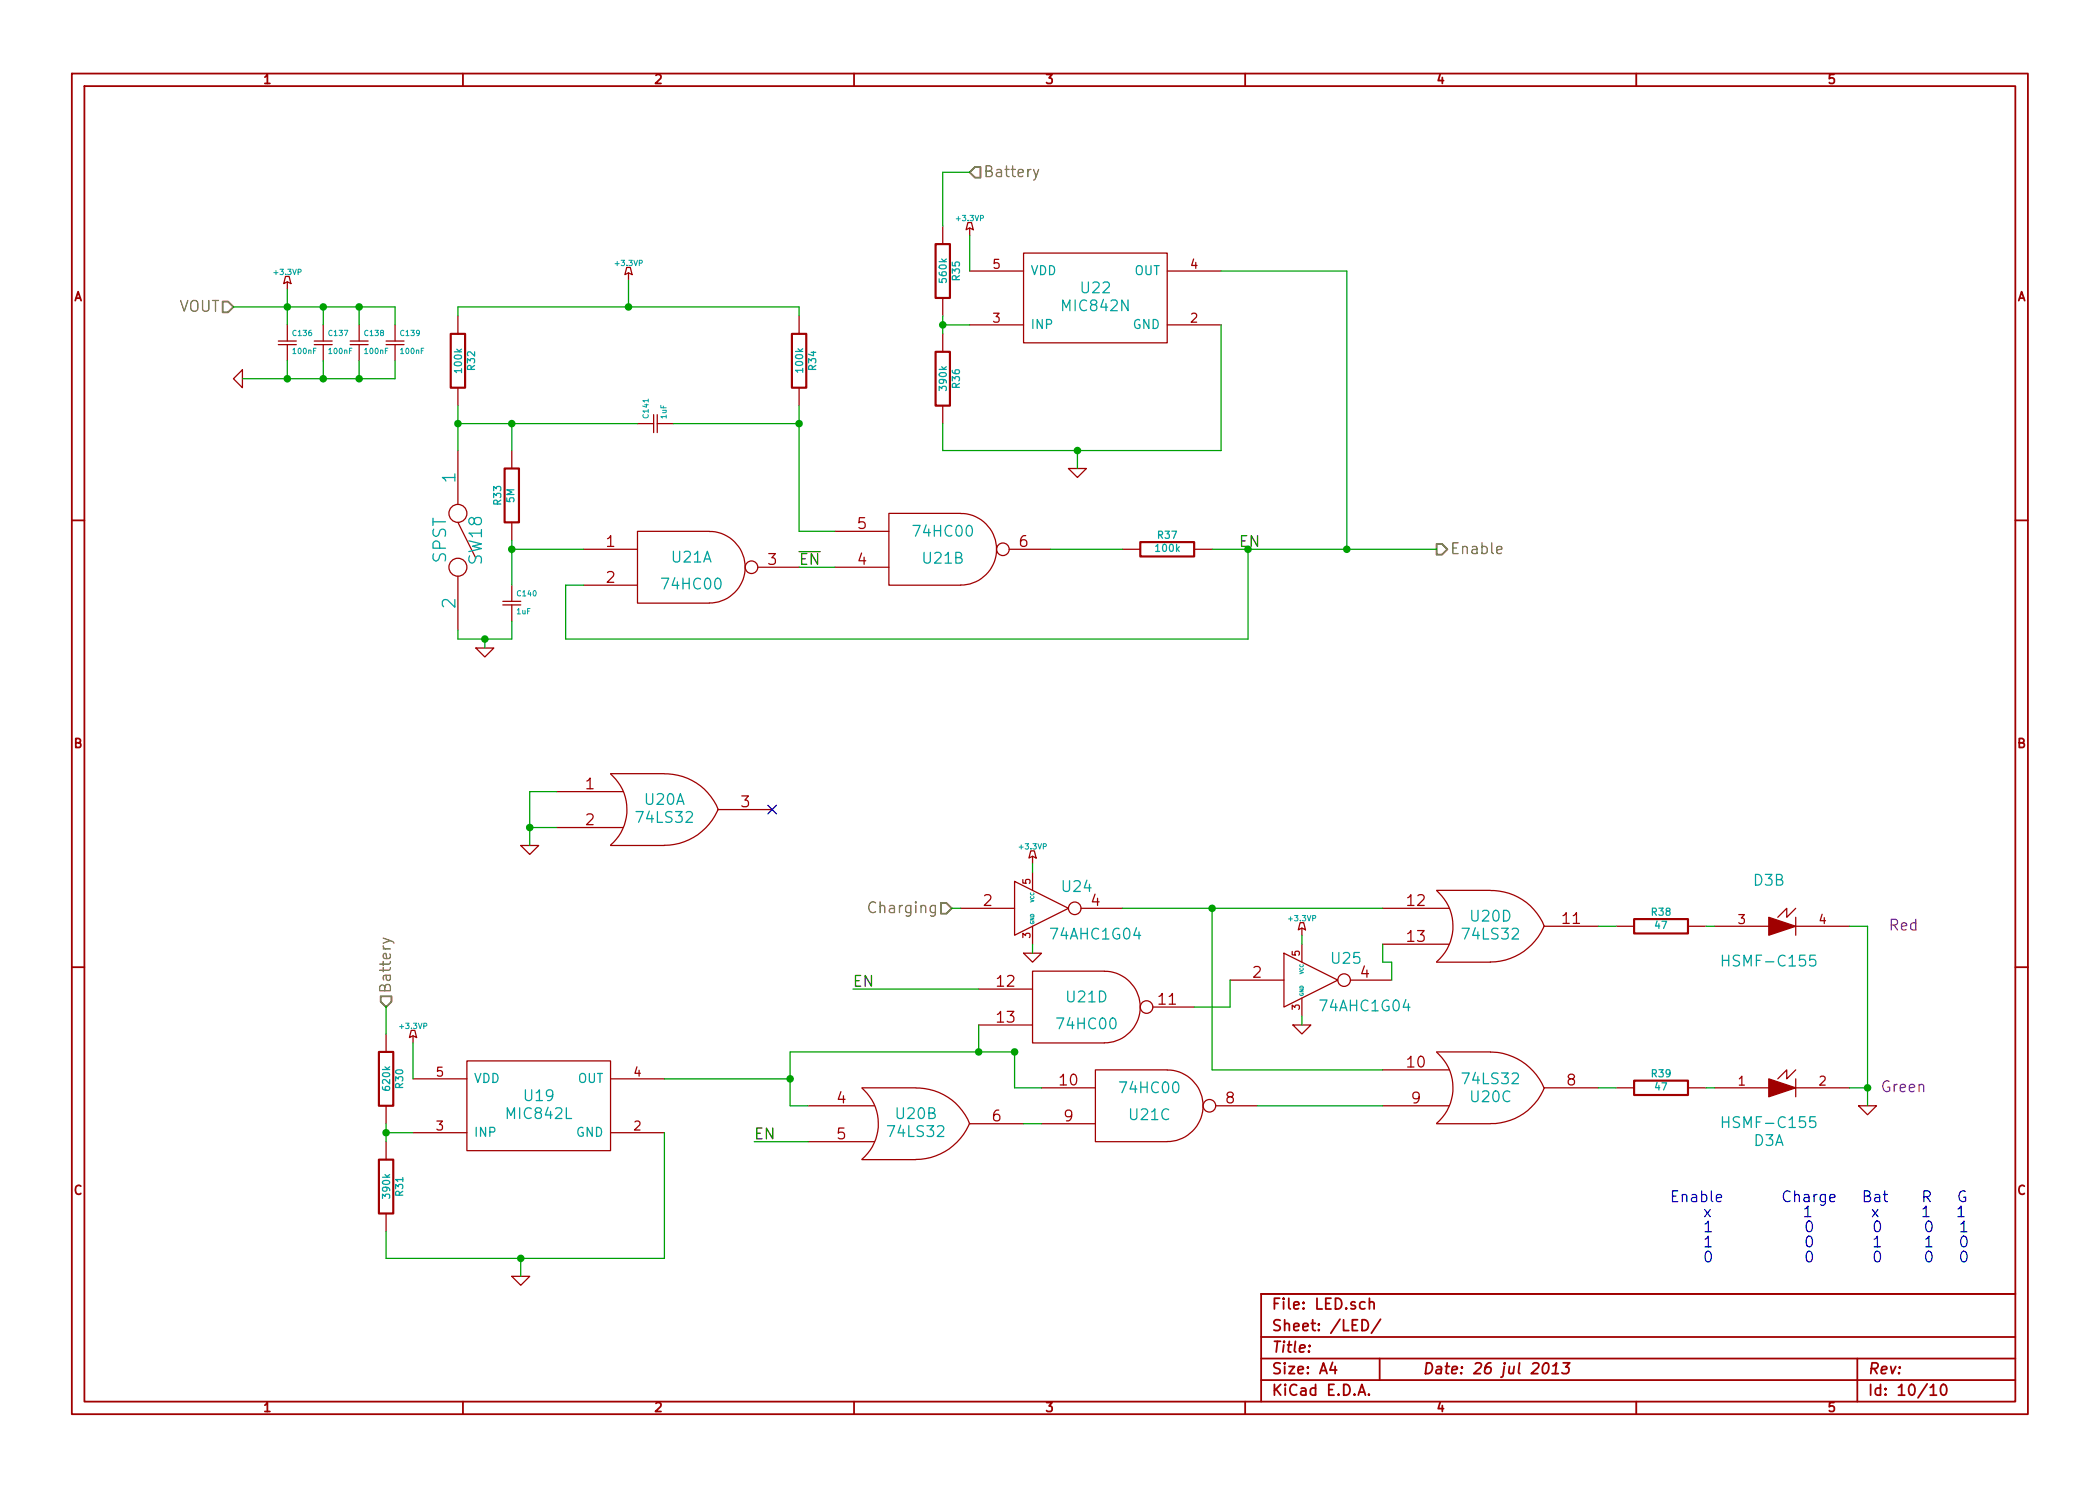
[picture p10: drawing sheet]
<svg xmlns="http://www.w3.org/2000/svg" width="297mm" height="210mm" viewBox="0 0 297 210" stroke-linecap="round" stroke-linejoin="round" font-family="sans-serif">
<g fill="none" stroke="#a00000" stroke-width=".25">
<path d="M10.2 10.4h276.6v189.7h-276.6zM11.9 12.2h273.2v186.1h-273.2zM65.5 10.4v1.8M120.8 10.4v1.8M176.1 10.4v1.8M231.4 10.4v1.8M10.2 73.6h1.7M285.1 73.6h1.7M10.2 136.8h1.7M285.1 136.8h1.7M65.5 198.3v1.8M120.8 198.3v1.8"/>
<path d="M176.1 198.3v1.8M178.4 189.2h106.7M178.4 195.3h106.7M178.4 192.2h106.7M185.2 190.4h.1l-.1 .1v-.1v.1M188.5 192.8l-.4 1h1M188.8 193.3v1.1M192.1 197.4l.5-1.5 .5 1.5M192.3 197h.7M192.7 186.7a.77 .77 0 0 1 .9 .8 .77 .77 0 0 1-.9 .8zM193.6 197.3h.1l-.1 .1-.1-.1h.1v.1M193.7 184.3a.38 .38 0 0 1 .7 .1v.8"/>
<path d="M193.7 183.7v1.5M195.1 192.2v3.1M195.3 186.7l-1.3 1.9M218.4 193a.35 .35 0 0 1 .4-.2 .35 .35 0 0 1 .2 .3 .87 .87 0 0 1-.5 1.3l-.2-.1a1.14 1.14 0 0 1 .1-1.3zM219.5 194.4h.9M219.7 193.3l.5-.5-.2 1.6M221.1 192.8h.9l-.5 .6a.38 .38 0 0 1 .4 .3v.4l-.3 .3h-.5l-.2-.2M231.4 198.3v1.8M262.7 192.2v6.1M273 196.3l.5-.4v1.5M273 197.4h.9M274.6 196a.36 .36 0 0 1 .4-.1 .36 .36 0 0 1 .3 .3 .77 .77 0 0 1-.4 1.2l-.2-.1a1.13 1.13 0 0 1-.1-1.3z"/>
<path d="M285.1 183.1h-106.7v15.2"/>
</g>
<g fill="none" stroke="#a00000" stroke-width=".18">
<path d="M40.4 39.1h.5l.2 1-.5-.2-.5 .2zM40.6 39.9v1M88.6 37.8h.6l.2 1.1-.5-.3-.5 .3zM88.9 38.6v1M133.3 32v2.5M136.9 31.5h.5l.3 1-.5-.2-.5 .2zM137.2 32.3v1M137.2 38.3h7.6M144.8 35.8h20.3v12.7h-20.3zM165.1 38.3h7.6M33 53.6l1.3-1.3v2.6zM39.4 48.8h2.5"/>
<path d="M39.4 48.3h2.5M40.6 46v2.3M40.6 48.8v2.2M44.4 48.8h2.6M44.4 48.3h2.6M45.7 46v2.3M45.7 48.8v2.2M49.5 48.8h2.6M49.5 48.3h2.6M50.8 46v2.3M50.8 48.8v2.2M54.6 48.8h2.5"/>
<path d="M54.6 48.3h2.5M55.9 46v2.3M55.9 48.8v2.2M64.8 44.7v2.5M64.8 54.9v2.5M90.2 59.9h2.3M92.5 58.7v2.5M93 58.7v2.5M93 59.9h2.2M113 44.7v2.5M113 54.9v2.5M133.3 42.2v2.5"/>
<path d="M133.3 47.2v2.6M133.3 57.4v2.5M137.2 46h7.6M165.1 46h7.6M64.8 73.9l2.5 5.1M64.8 63.7v7.7M72.4 63.7v2.6M72.4 73.9v2.5M82.5 77.7h7.7M100.3 75.2h-10.1v10.1h10.1a5.1 5.1 0 0 0 5.1-5 5.1 5.1 0 0 0-5.1-5.1M118.1 75.2h7.6M135.9 72.6h-10.2v10.2h10.2a5.1 5.1 0 0 0 5-5.1 5.1 5.1 0 0 0-5-5"/>
<path d="M142.7 77.7h5.9M151.1 66.3h2.6l-1.3 1.3zM158.7 77.7h2.6M168.9 77.7h2.5M64.8 81.5v7.6M67.3 91.7h2.5l-1.2 1.3zM71.1 85.6h2.6M71.1 85.1h2.6M72.4 82.8v2.3M72.4 85.6v2.3M82.5 82.8h7.7M107.2 80.3h5.8"/>
<path d="M118.1 80.3h7.6M73.7 119.6h2.5l-1.3 1.3zM78.7 112h9.4M78.7 117.1h9.4M86.4 119.6h7.6M86.4 109.5h7.6M86.4 109.5a6.7 6.7 0 0 1 0 10.1M94 109.5a8 8 0 0 1 7.6 5.1M101.6 114.5a8.2 8.2 0 0 1-7.6 5.1M101.6 114.5h7.6M135.9 128.5h7.6M138.4 139.9h7.6"/>
<path d="M143.5 124.7l7.6 3.8-7.6 3.8zM144.8 134.9h2.5l-1.3 1.2zM145.8 120.4h.5l.3 1-.6-.2-.5 .2zM146 121.2v1M146 123.4v2.6M146 131.1v2.5M152.9 128.5h5.8M156.2 137.4a5.1 5.1 0 0 1 5.1 5.1 5.1 5.1 0 0 1-5.1 5M156.2 137.4h-10.2v10.2h10.2M174 138.7h7.6M181.6 134.9l7.6 3.8-7.6 3.8zM183.9 130.6h.5l.3 1-.6-.3-.5 .3z"/>
<path d="M184.1 131.3v1M184.1 133.6v2.5M191 138.7h5.8M195.6 128.5h9.4M195.6 133.6h9.4M203.2 136.1h7.6M203.2 126h7.6M203.2 126a6.7 6.7 0 0 1 0 10.1M210.9 126a8 8 0 0 1 7.5 5.1M218.4 131a8.2 8.2 0 0 1-7.6 5.1M218.4 131.1h7.7M228.6 131.1h2.5"/>
<path d="M238.8 131.1h2.5M242.6 131.1h7.6M254 128.5l-1.3 1.3v-1.3l-1.2 1.3M254 131.1h7.6M254 129.8v2.5M54.6 146.3v2.5M54.6 156.5v2.5M58.2 145.8h.5l.2 1-.5-.2-.5 .2zM58.4 146.6v1M58.4 152.6h7.6M66 150.1h20.4v12.7h-20.4zM86.4 152.6h7.6"/>
<path d="M114.3 156.5h9.4M121.9 153.9h7.6M121.9 154a6.7 6.7 0 0 1 0 10M129.6 153.9a8 8 0 0 1 7.6 5.1M137.1 158.9a8.2 8.2 0 0 1-7.6 5.2M137.2 159h7.6M138.4 145h7.6M147.3 153.9h7.6M147.3 159h7.6M163.1 142.5h5.8M165.1 151.4a5.1 5.1 0 0 1 5.1 5.1 5.1 5.1 0 0 1-5.1 5M165.1 151.4h-10.2v10.1h10.2"/>
<path d="M172 156.5h5.8M182.9 145h2.5l-1.3 1.3zM184.1 141.2v2.6M195.6 156.5h9.4M195.6 151.4h9.4M203.2 159h7.6M203.2 148.8h7.6M203.2 148.9a6.7 6.7 0 0 1 0 10M210.8 148.9a8.3 8.3 0 0 1 7.6 5.1M226.1 153.9h-7.7a8.1 8.1 0 0 1-7.6 5.1M228.6 153.9h2.5M238.8 153.9h2.5"/>
<path d="M242.6 153.9h7.6M254 151.4l-1.3 1.2v-1.2l-1.2 1.2M254 153.9h7.6M254 152.6v2.6M262.9 156.5h2.5l-1.2 1.2zM54.6 161.5v2.6M54.6 171.7v2.5M58.4 160.3h7.6M86.4 160.3h7.6M114.3 161.5h9.4M121.9 164.1h7.6M72.4 180.6h2.5l-1.2 1.3z"/>
<circle cx="64.8" cy="72.6" r="1.27"/>
<circle cx="141.9" cy="77.7" r=".89"/>
<circle cx="64.8" cy="80.3" r="1.27"/>
<circle cx="106.3" cy="80.3" r=".89"/>
<circle cx="152" cy="128.5" r=".89"/>
<circle cx="190.1" cy="138.7" r=".89"/>
<circle cx="162.2" cy="142.5" r=".89"/>
<circle cx="171.1" cy="156.5" r=".89"/>
</g>
<path d="M132.3 34.5h2.1v7.7h-2.1zM63.8 47.2h2v7.7h-2zM112 47.2h2v7.7h-2zM132.3 49.8h2.1v7.6h-2.1zM71.4 66.3h2v7.6h-2zM161.3 76.7h7.6v2h-7.6zM231.1 130h7.7v2.1h-7.7zM53.6 148.8h2v7.7h-2zM231.1 152.9h7.7v2h-7.7zM53.6 164.1h2v7.6h-2z" fill="none" stroke="#a00000" stroke-width=".3"/>
<g fill="#a00000" stroke="#a00000" stroke-width=".18">
<path d="M250.2 129.8l3.8 1.3-3.8 1.2z"/>
<path d="M250.2 152.6l3.8 1.3-3.8 1.3z"/>
</g>
<path d="M243.6 135.1v1.6M243.6 135.9h.9M256.8 135.1h-.8v.8l.2-.2 .5 .1 .1 .2v.5a.62 .62 0 0 1-.8 0M243.6 158v1.5M243.6 158.7h.9M256.8 158h-.8v.7l.2-.1 .5 .1 .1 .2v.5a.62 .62 0 0 1-.8 0" fill="none" stroke="#00a0a0" stroke-width=".18"/>
<path d="M137.9 23.6h.8v1.5h-.8l-.7-.7zM31.5 42.7h.8l.7 .7-.7 .8h-.8zM203.2 77h.8l.7 .7-.7 .8h-.8zM133.1 127.8h.8l.7 .7-.7 .8h-.8zM53.8 141h1.6v.7l-.8 .8-.8-.8z" fill="none" stroke="#808000" stroke-width=".25"/>
<path d="M146.9 24l-.5 1.4-.2 .1M211.7 77.8l.7-.1v-.3l-.5-.1-.2 .2 .1 .8h.1h.5M54.2 132.7l1.4 .5 .1 .2" fill="none" stroke="#808000" stroke-width=".18"/>
<g fill="none" stroke="#00f" stroke-width=".18">
<path d="M241.1 171.1l.8 1.1M241.2 173.2l.4-.4v1.5M241.2 175.3l.4-.4v1.5M241.2 174.3h.9M241.2 176.4h.9M241.3 177.2a.36 .36 0 0 1 .4-.2 .36 .36 0 0 1 .3 .3 .77 .77 0 0 1-.4 1.3l-.2-.1a1.13 1.13 0 0 1-.1-1.3zM241.9 171.1l-.8 1.1M242.8 169.5l.7-.1-.1-.3-.4-.1-.2 .2v.7l.2 .1 .4-.1M253.2 168.7a.63 .63 0 0 0-.8-.1 .63 .63 0 0 0-.2 .8 .6 .6 0 0 0 .4 .6 .6 .6 0 0 0 .6-.1M253.8 169.2a.38 .38 0 0 1 .7 0v.8M253.8 168.5v1.5M263.7 169.2h.7a.36 .36 0 0 0 .1-.4 .36 .36 0 0 0-.3-.3h-.5v1.5h.6l.2-.1a.4 .4 0 0 0-.1-.6l-.2-.1"/>
<path d="M264.8 171.1l.8 1.1M265.1 175.3l.5-.4v1.5M265.1 176.4h.9M265.3 172.8a.36 .36 0 0 1 .6 .3 .77 .77 0 0 1-.4 1.2 .98 .98 0 0 1-.2-1.5zM265.3 177.1a.36 .36 0 0 1 .6 .2 .77 .77 0 0 1-.4 1.3 .98 .98 0 0 1-.2-1.5zM265.6 171.1l-.8 1.1M266.4 169h.6M266.6 168.5v1.3l.1 .1 .3 .1M272 171.1l.4-.5v1.6M272 172.2h.9M272.1 169.3h.6a.42 .42 0 0 0 .3-.4 .42 .42 0 0 0-.3-.4h-.6v1.5M272.4 175.3l.4-.4v1.5"/>
<path d="M272.4 176.4h.9M272.5 169.3l.5 .7M272.5 172.9a.36 .36 0 0 1 .4-.1 .36 .36 0 0 1 .3 .3 .77 .77 0 0 1-.4 1.2l-.2-.1a1.13 1.13 0 0 1-.1-1.3zM272.5 177.2a.36 .36 0 0 1 .4-.2 .36 .36 0 0 1 .3 .3 .77 .77 0 0 1-.4 1.3l-.2-.1a1.13 1.13 0 0 1-.1-1.3zM276.9 171.1l.5-.5v1.6M276.9 172.2h.9M277.3 173.2l.5-.4v1.5M277.3 174.3h.9M277.5 175.1a.36 .36 0 0 1 .4-.2 .36 .36 0 0 1 .3 .3 .77 .77 0 0 1-.5 1.2l-.1-.1a1.13 1.13 0 0 1-.1-1.2zM277.6 177.1a.36 .36 0 0 1 .6 .2 .77 .77 0 0 1-.5 1.3 .98 .98 0 0 1-.1-1.5zM278 168.6a.71 .71 0 0 0-.8 .2 .71 .71 0 0 0 0 .9 .56 .56 0 0 0 .9 .2v-.5h-.4"/>
</g>
<path d="M108.6 113.9l1.2 1.3M109.8 113.9l-1.2 1.3" fill="none" stroke="#0000c0" stroke-width=".18"/>
<g fill="none" stroke="#00a000" stroke-width=".18">
<path d="M88.9 39.6v3.8M137.2 33.3v5M137.2 24.4h-3.9v7.6M172.7 38.3h17.8v39.4M33 43.4h22.9v2.6M40.6 40.9v5.1M40.6 51v2.6M45.7 43.4v2.6M45.7 51v2.6M50.8 43.4v2.6M50.8 51v2.6M55.9 51v2.6h-21.6"/>
<path d="M64.8 44.7v-1.3h48.2v1.3M64.8 57.4v6.3M64.8 59.9h25.4M72.4 59.9v3.8M95.2 59.9h17.8M113 57.4v17.8h5.1M133.3 44.7v2.5M133.3 46h3.9M172.7 46v17.7h-39.4v-3.8M72.4 77.7h10.1M72.4 76.4v6.4M148.6 77.7h10.1"/>
<path d="M152.4 63.7v2.6M171.4 77.7h31.8M176.5 77.7v12.7h-96.5v-7.6h2.5M68.6 90.4v1.3M72.4 87.9v2.5h-7.6v-1.3M113 80.3h5.1M74.9 117.1h3.8M78.7 112h-3.8v7.6M120.6 139.9h17.8M134.6 128.5h1.3M146 122.2v1.2M146 133.6v1.3"/>
<path d="M158.7 128.5h36.9M171.4 128.5v22.9h24.2M174 138.7v3.8h-5.1M184.1 132.3v1.3M195.6 133.6v2.5h1.2v2.6M226.1 131.1h2.5M241.3 131.1h1.3M261.6 131.1h2.6v25.4M54.6 142.5v3.8M54.6 159v2.5M58.4 147.6v5M94 152.6h17.8"/>
<path d="M138.4 145v3.8M144.8 159h2.5M147.3 153.9h-3.8v-5.1h-31.7v7.7h2.5M177.8 156.5h17.8M184.1 143.8v1.2M226.1 153.9h2.5M241.3 153.9h1.3M261.6 153.9h2.6M54.6 160.3h3.8M73.7 178v2.6M94 160.3v17.7h-39.4v-3.8M106.7 161.5h7.6"/>
</g>
<g fill="#00a000" stroke="#00a000" stroke-width=".25">
<circle cx="72.4" cy="77.7" r=".41"/>
<circle cx="68.6" cy="90.4" r=".41"/>
<circle cx="72.4" cy="59.9" r=".41"/>
<circle cx="64.8" cy="59.9" r=".41"/>
<circle cx="113" cy="59.9" r=".41"/>
<circle cx="171.4" cy="128.5" r=".41"/>
<circle cx="264.2" cy="153.9" r=".41"/>
<circle cx="111.8" cy="152.6" r=".41"/>
<circle cx="143.5" cy="148.8" r=".41"/>
<circle cx="54.6" cy="160.3" r=".41"/>
<circle cx="40.6" cy="43.4" r=".41"/>
<circle cx="45.7" cy="43.4" r=".41"/>
<circle cx="45.7" cy="53.6" r=".41"/>
<circle cx="40.6" cy="53.6" r=".41"/>
<circle cx="88.9" cy="43.4" r=".41"/>
<circle cx="73.7" cy="178" r=".41"/>
<circle cx="133.3" cy="46" r=".41"/>
<circle cx="152.4" cy="63.7" r=".41"/>
<circle cx="190.5" cy="77.7" r=".41"/>
<circle cx="50.8" cy="43.4" r=".41"/>
<circle cx="50.8" cy="53.6" r=".41"/>
<circle cx="74.9" cy="117.1" r=".41"/>
<circle cx="138.4" cy="148.8" r=".41"/>
</g>
<g font-size="2.5" fill="#00a0a0">
<text x="64.5" y="68.2" transform="rotate(-90 64.5 68.2)">1</text>
<text x="63.2" y="79.7" transform="rotate(-90 63.2 79.7)">SPST</text>
<text x="68.3" y="79.8" transform="rotate(-90 68.3 79.8)">SW18</text>
<text x="64.5" y="86" transform="rotate(-90 64.5 86)">2</text>
</g>
<g font-size="2.1" fill="#808000">
<text x="139.1" y="25.1">Battery</text>
<text x="25.2" y="44.2">VOUT</text>
<text x="205.2" y="78.5">Enable</text>
<text x="123.3" y="129.3">Charging</text>
<text x="55.4" y="140.5" transform="rotate(-90 55.4 140.5)">Battery</text>
</g>
<g font-size="2.1" fill="#00a0a0">
<text x="153" y="41.6">U22</text>
<text x="150.5" y="44.1">MIC842N</text>
<text x="129.5" y="76">74HC00</text>
<text x="93.9" y="83.5">74HC00</text>
<text x="95.1" y="79.7">U21A</text>
<text x="130.6" y="79.8">U21B</text>
<text x="91.3" y="114">U20A</text>
<text x="90.3" y="116.5">74LS32</text>
<text x="248.1" y="125.4">D3B</text>
<text x="150.3" y="126.3">U24</text>
<text x="208.1" y="130.5">U20D</text>
<text x="148.9" y="133">74AHC1G04</text>
<text x="188.4" y="136.4">U25</text>
<text x="207.1" y="133">74LS32</text>
<text x="244.3" y="136.8">HSMF-C155</text>
<text x="151" y="141.9">U21D</text>
<text x="187" y="143.2">74AHC1G04</text>
<text x="149.8" y="145.7">74HC00</text>
<text x="74.3" y="155.9">U19</text>
<text x="158.7" y="154.8">74HC00</text>
<text x="207.1" y="153.5">74LS32</text>
<text x="71.8" y="158.4">MIC842L</text>
<text x="125.8" y="161">74LS32</text>
<text x="126.8" y="158.4">U20B</text>
<text x="159.8" y="158.6">U21C</text>
<text x="208.1" y="156">U20C</text>
<text x="244.3" y="159.7">HSMF-C155</text>
<text x="248.1" y="162.2">D3A</text>
</g>
<g font-size="2.1" fill="#a00000">
<text x="85.8" y="77.5">1</text>
<text x="121.3" y="74.9">5</text>
<text x="144.2" y="77.5">6</text>
<text x="85.8" y="82.5">2</text>
<text x="108.6" y="80">3</text>
<text x="121.3" y="80">4</text>
<text x="82.9" y="111.8">1</text>
<text x="82.9" y="116.8">2</text>
<text x="104.8" y="114.3">3</text>
<text x="139.1" y="128.3">2</text>
<text x="154.4" y="128.3">4</text>
<text x="199.1" y="128.3">12</text>
<text x="221.1" y="130.8">11</text>
<text x="199.1" y="133.3">13</text>
<text x="141.1" y="139.7">12</text>
<text x="163.9" y="142.2">11</text>
<text x="177.2" y="138.4">2</text>
<text x="192.5" y="138.4">4</text>
<text x="141.1" y="144.8">13</text>
<text x="150" y="153.7">10</text>
<text x="199.1" y="151.1">10</text>
<text x="221.7" y="153.7">8</text>
<text x="118.4" y="156.2">4</text>
<text x="118.4" y="161.3">5</text>
<text x="140.4" y="158.7">6</text>
<text x="150.5" y="158.7">9</text>
<text x="173.4" y="156.2">8</text>
<text x="199.7" y="156.2">9</text>
<text x="179.9" y="185.4">File: LED.sch</text>
<text x="179.9" y="191.5">Title:</text>
<text x="179.9" y="188.4">Sheet: /LED/</text>
<text x="179.9" y="197.6">KiCad E.D.A.</text>
<text x="179.9" y="194.5">Size: A4</text>
<text x="201.2" y="194.5">Date: 26 jul 2013</text>
<text x="264.2" y="194.5">Rev:</text>
<text x="264.2" y="197.6">Id: 10/10</text>
</g>
<text font-size="2.1" fill="#00a000" x="175.3" y="77.5">EN</text>
<g font-size="2.1">
<text x="113" y="80">EN</text>
<text x="120.6" y="139.7">EN</text>
<text x="106.7" y="161.3">EN</text>
</g>
<g font-size="2.1" fill="#a000a0">
<text x="267.2" y="131.7">Red</text>
<text x="266.2" y="154.6">Green</text>
</g>
<g font-size="2.1" fill="#00f">
<text x="236.2" y="170.2">Enable</text>
<text x="255.5" y="172.3">1</text>
<text x="255.7" y="170.2">Bat</text>
<text x="264.5" y="170.2">G</text>
<text x="255.7" y="174.4">0</text>
<text x="255.7" y="176.6">1</text>
<text x="255.7" y="178.7">0</text>
</g>
<g font-size="1.8" fill="#a00000">
<text x="37.3" y="11.9">1</text>
<text x="92.7" y="11.9">2</text>
<text x="148" y="11.9">3</text>
<text x="203.3" y="11.9">4</text>
<text x="258.6" y="11.9">5</text>
<text x="140.5" y="38.1">5</text>
<text x="168.4" y="38.1">4</text>
<text x="10.4" y="42.7">A</text>
<text x="140.5" y="45.7">3</text>
<text x="168.4" y="45.7">2</text>
<text x="285.3" y="42.7">A</text>
<text x="10.4" y="105.9">B</text>
<text x="285.3" y="105.9">B</text>
<text x="245.9" y="130.8">3</text>
<text x="257.3" y="130.8">4</text>
<text x="61.7" y="152.4">5</text>
<text x="89.7" y="152.4">4</text>
<text x="245.9" y="153.7">1</text>
<text x="257.3" y="153.7">2</text>
<text x="61.7" y="160">3</text>
<text x="89.7" y="160">2</text>
<text x="10.4" y="169.1">C</text>
<text x="285.3" y="169.1">C</text>
<text x="37.3" y="199.8">1</text>
<text x="92.7" y="199.8">2</text>
<text x="148" y="199.8">3</text>
<text x="203.3" y="199.8">4</text>
<text x="258.6" y="199.8">5</text>
</g>
<g font-size="1.8" fill="#00a0a0">
<text x="145.8" y="39">VDD</text>
<text x="160.4" y="39">OUT</text>
<text x="145.8" y="46.6">INP</text>
<text x="160.1" y="46.6">GND</text>
<text x="67.1" y="153.3">VDD</text>
<text x="81.6" y="153.3">OUT</text>
<text x="67.1" y="160.9">INP</text>
<text x="81.4" y="160.9">GND</text>
</g>
<g font-size="1.4" fill="#00a0a0">
<text x="134" y="39.9" transform="rotate(-90 134 39.9)">560k</text>
<text x="135.8" y="39.6" transform="rotate(-90 135.8 39.6)">R35</text>
<text x="65.4" y="52.6" transform="rotate(-90 65.4 52.6)">100k</text>
<text x="67.2" y="52.3" transform="rotate(-90 67.2 52.3)">R32</text>
<text x="113.6" y="52.6" transform="rotate(-90 113.6 52.6)">100k</text>
<text x="115.5" y="52.3" transform="rotate(-90 115.5 52.3)">R34</text>
<text x="134" y="55.1" transform="rotate(-90 134 55.1)">390k</text>
<text x="135.8" y="54.9" transform="rotate(-90 135.8 54.9)">R36</text>
<text x="70.9" y="71.4" transform="rotate(-90 70.9 71.4)">R33</text>
<text x="72.8" y="71.1" transform="rotate(-90 72.8 71.1)">5M</text>
<text x="163.8" y="76.3">R37</text>
<text x="163.6" y="78.1">100k</text>
<text x="233.7" y="129.6">R38</text>
<text x="234.1" y="131.5">47</text>
<text x="55.2" y="154.2" transform="rotate(-90 55.2 154.2)">620k</text>
<text x="57.1" y="153.9" transform="rotate(-90 57.1 153.9)">R30</text>
<text x="233.7" y="152.5">R39</text>
<text x="234.1" y="154.3">47</text>
<text x="55.2" y="169.4" transform="rotate(-90 55.2 169.4)">390k</text>
<text x="57.1" y="169.2" transform="rotate(-90 57.1 169.2)">R31</text>
</g>
<g font-size="1.4" fill="#a00000">
<text x="145.8" y="125.1" transform="rotate(-90 145.8 125.1)">5</text>
<text x="145.8" y="132.7" transform="rotate(-90 145.8 132.7)">3</text>
<text x="183.9" y="135.2" transform="rotate(-90 183.9 135.2)">5</text>
<text x="183.9" y="142.9" transform="rotate(-90 183.9 142.9)">3</text>
</g>
<g font-size="1.1" fill="#00a0a0">
<text x="135.4" y="31.3">+3.3VP</text>
<text x="38.9" y="38.9">+3.3VP</text>
<text x="87.1" y="37.7">+3.3VP</text>
<text x="41.5" y="47.6">C136</text>
<text x="46.6" y="47.6">C137</text>
<text x="51.6" y="47.6">C138</text>
<text x="56.7" y="47.6">C139</text>
<text x="41.5" y="50.1">100nF</text>
<text x="46.6" y="50.1">100nF</text>
<text x="51.7" y="50.1">100nF</text>
<text x="56.8" y="50.1">100nF</text>
<text x="91.8" y="59.1" transform="rotate(-90 91.8 59.1)">C141</text>
<text x="94.3" y="59.2" transform="rotate(-90 94.3 59.2)">1uF</text>
<text x="73.1" y="86.9">1uF</text>
<text x="73.2" y="84.4">C140</text>
<text x="144.3" y="120.2">+3.3VP</text>
<text x="182.4" y="130.4">+3.3VP</text>
<text x="56.7" y="145.6">+3.3VP</text>
</g>
<g font-size=".7" fill="#00a0a0">
<text x="146.3" y="130.8" transform="rotate(-90 146.3 130.8)">GND</text>
<text x="146.3" y="127.7" transform="rotate(-90 146.3 127.7)">VCC</text>
<text x="184.4" y="137.9" transform="rotate(-90 184.4 137.9)">VCC</text>
<text x="184.4" y="141" transform="rotate(-90 184.4 141)">GND</text>
</g>
</svg>
